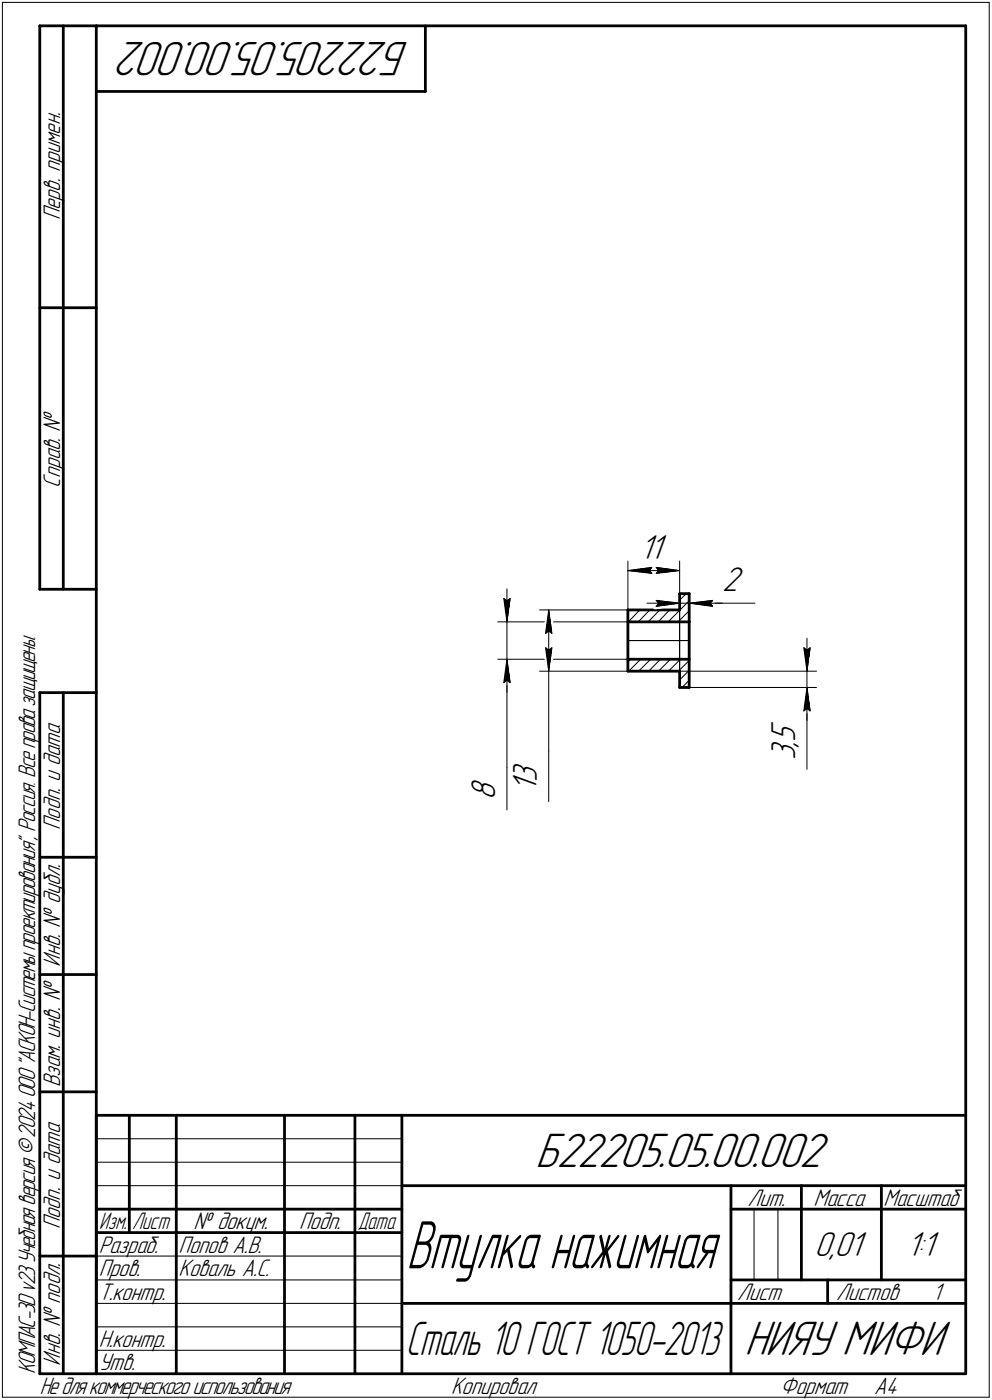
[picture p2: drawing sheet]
<svg xmlns="http://www.w3.org/2000/svg" width="211mm" height="298mm" viewBox="0 0 211 298" stroke-linecap="round" stroke-linejoin="round" font-family="sans-serif">
<g fill="none" stroke="#000" stroke-width=".21">
<path d="M.5 .5v297zM.5 .5h210zM210.5 .5v297zM133.6 119.5v23.4zM144.6 119.5v23.4zM105.9 132.4h27.7zM107.2 127.4l.7 .5zM107.2 127.4l.7 5zM107.9 127.9l.6-.5zM107.9 125.4v7zM107.9 132.4v8zM108.5 127.4l-.6 5z"/>
<path d="M114.8 129.9h18.8zM116.1 134.9l.7-.5zM116.1 137.9l.7 5zM116.1 137.9l.7 .5zM116.8 129.9l.6 5zM116.8 134.4l.6 .5zM116.8 129.9l-.7 5zM116.8 138.4l.6-.5zM116.8 129.9v13zM117.4 137.9l-.6 5zM133.6 136.4h13zM133.6 130.3l.4-.4z"/>
<path d="M133.6 121.5l5.1-.7zM133.6 121.5l5.1 .6zM133.6 121.5h11zM136.1 129.9l-2.4 2.5zM137.7 128.4h6.9zM138.2 121.5l.5 .6zM138.3 129.9l-2.5 2.5zM138.7 120.8l-.5 .7zM139.6 127.8l5 .6zM139.6 127.8l.5 .6zM139.6 129.1l5-.7zM139.6 122.1l5-.6z"/>
<path d="M139.6 120.8l.5 .7zM139.6 120.8l5 .7zM140.1 128.4l-.5 .7zM140.1 121.5l-.5 .6zM140.4 129.9l-2.5 2.5zM142.2 132.4l4.4-4.5zM142.5 129.9l-2.5 2.5zM144.3 132.4l2.3-2.4zM144.6 127.8l1.4-1.4zM144.6 126.5v19.9zM144.6 128.4h2zM146.4 132.4l.2-.2z"/>
<path d="M146.6 128.4h5zM146.6 126.5v19.9zM146.6 128.4l5 .7zM146.6 128.4l5-.6zM146.6 128.4h7.1zM151.1 128.4l.5 .7zM151.6 128.4h9zM151.6 127.8l-.5 .6zM171 137.9l.7 .5zM171 137.9l.7 5zM171.7 138.4l.7-.5zM171.7 135.9v7z"/>
<path d="M172.4 137.9l-.7 5zM105.9 140.4h27.7zM107.2 145.4l.7-.5zM107.9 140.4v23zM107.9 140.4l-.7 5zM107.9 144.9l.6 .5zM107.9 140.4l.6 5zM107.9 140.4v7zM114.8 142.9h18.8zM116.8 142.9v17zM116.8 159.9v10.8zM133.6 140.9l.6-.5z"/>
<path d="M133.8 142.9l2.5-2.5zM135.9 142.9l2.5-2.5zM138 142.9l2.5-2.5zM140.1 142.9l2.6-2.5zM142.2 142.9l2.6-2.5zM144.4 142.9l2.2-2.3zM144.6 144.8l2-2.1zM144.6 142.9h29.1zM144.6 146.4h29.1zM145.1 146.4l1.5-1.5zM171 151.4l.7-.5zM171.7 146.4v5z"/>
<path d="M171.7 151.4v12.4zM171.7 146.4l-.7 5zM171.7 150.9l.7 .5zM171.7 146.4l.7 5zM171.7 146.4v7zM171.7 142.9v3.5zM107.9 163.4v9.1zM20.5 247.5h65zM20.5 252.5h65zM20.5 242.5h65zM160.4 257.5v15zM165.5 257.5v15z"/>
<path d="M20.5 267.5h65zM20.5 272.5h65zM20.5 277.5h65zM.5 297.5h210zM20.5 282.5h65zM20.5 287.5h65z"/>
</g>
<g fill="none" stroke="#000" stroke-width=".59">
<path d="M8.5 5.5v120zM8.5 5.5h12zM13.5 5.5v120zM20.5 5.5v287zM20.5 5.5h185zM20.5 19.5h70zM90.5 5.5v14zM205.5 5.5v287zM8.5 65.5h12zM8.5 125.5h12zM133.6 129.9h11zM133.6 132.4h13z"/>
<path d="M133.6 129.9v2.5zM133.6 132.4v8zM144.6 126.4v3.5zM144.6 126.4h2zM146.6 126.4v6zM146.6 132.4v8zM8.5 147.5v145zM8.5 147.5h12zM13.5 147.5v145zM133.6 142.9h11zM133.6 140.4h13zM133.6 140.4v2.5z"/>
<path d="M144.6 142.9v3.5zM144.6 146.4h2zM146.6 140.4v6zM8.5 182.5h12zM8.5 207.5h12zM8.5 232.5h12zM20.5 237.5h185zM20.5 237.5v55zM27.5 237.5v25zM37.5 237.5v55zM60.5 237.5v55zM75.5 237.5v55z"/>
<path d="M85.5 237.5v55zM20.5 257.5h65zM85.5 252.5h120zM155.5 252.5v40zM155.5 257.5h15zM170.5 252.5v20zM170.5 257.5h35zM187.5 252.5v20zM8.5 267.5h12zM20.5 262.5h65zM85.5 277.5h70zM155.5 277.5h50z"/>
<path d="M155.5 272.5h50zM176.1 272.5v5zM8.5 292.5h12zM20.5 292.5h185z"/>
</g>
<g fill="#fff" stroke="#fff" stroke-width=".21">
<path d="M108.6 162h7.1zM108.6 162.1h7.1zM108.6 162.1h7.1zM108.6 162.2h7.1zM108.6 162.3h7.1zM108.6 162.4h7.1zM108.6 162.5h7.1zM108.6 162.6h7.1zM108.6 162.6h7.1zM108.6 162.7h7.1zM108.6 162.8h7.1zM108.6 162.9h7.1zM108.6 163h7.1zM108.6 163.1h7.1zM108.6 163.2h7.1zM108.6 163.2h7.1zM108.6 163.3h7.1zM108.6 163.4h7.1zM108.6 163.5h7.1zM108.6 163.6h7.1zM108.6 163.7h7.1zM108.6 163.7h7.1zM108.6 163.8h7.1zM108.6 163.9h7.1zM108.6 164h7.1zM108.6 164.1h7.1zM108.6 164.2h7.1zM108.6 164.3h7.1zM108.6 164.3h7.1zM108.6 164.4h7.1zM108.6 164.5h7.1zM108.6 164.6h7.1zM108.6 164.7h7.1zM108.6 164.8h7.1zM108.6 164.8h7.1zM108.6 164.9h7.1zM108.6 165h7.1zM108.6 165.1h7.1zM108.6 165.2h7.1zM108.6 165.3h7.1zM108.6 165.4h7.1zM108.6 165.4h7.1zM108.6 165.5h7.1zM108.6 165.6h7.1zM108.6 165.7h7.1zM108.6 165.8h7.1zM108.6 165.9h7.1zM108.6 165.9h7.1zM108.6 166h7.1zM108.6 166.1h7.1zM108.6 166.2h7.1zM108.6 166.3h7.1zM108.6 166.4h7.1zM108.6 166.5h7.1zM108.6 166.5h7.1zM108.6 166.6h7.1zM108.6 166.7h7.1zM108.6 166.8h7.1zM108.6 166.9h7.1zM108.6 167h7.1zM108.6 167h7.1zM108.6 167.1h7.1zM108.6 167.2h7.1zM108.6 167.3h7.1zM108.6 167.4h7.1zM108.6 167.5h7.1zM108.6 167.6h7.1zM108.6 167.6h7.1zM108.6 167.7h7.1zM108.6 167.8h7.1zM108.6 167.9h7.1zM108.6 168h7.1zM108.6 168.1h7.1zM108.6 168.1h7.1zM108.6 168.2h7.1zM108.6 168.3h7.1zM108.6 168.4h7.1zM108.6 168.5h7.1zM108.6 168.6h7.1z"/>
<path d="M116.7 130.1h.2zM116.7 130.2h.2zM116.6 130.3h.4zM116.6 130.4h.4zM116.5 130.5h.5zM116.5 130.6h.6zM116.5 130.6h.6zM116.4 130.7h.8zM116.4 130.8h.8zM116.3 130.9h1zM116.3 131h1zM116.2 131.1h1.1zM116.2 131.1h1.1zM116.2 131.2h1.1zM116.2 131.3h1.2zM116.2 131.4h1.2zM116.1 131.5h1.4zM116.1 131.6h1.4zM116 131.7h1.5zM116 131.7h1.6zM116 131.8h1.6zM116 131.9h1.6zM116 132h1.6zM116 132.1h1.6zM116 132.2h1.6zM116 132.2h1.6zM116 132.3h1.7zM115.9 132.4h1.8zM115.9 132.5h1.8zM115.9 132.6h1.8zM115.9 132.7h1.8zM115.9 132.8h1.8zM115.9 132.8h1.8zM115.9 132.9h1.9zM115.9 133h1.9zM115.9 133.1h1.9zM115.8 133.2h2zM115.8 133.3h2zM115.8 133.3h2zM115.8 133.4h2zM115.8 133.5h2zM115.8 133.6h2.1zM115.8 133.7h2.1zM115.8 133.8h2.1zM115.8 133.9h2.1zM115.7 133.9h2.2zM115.7 134h2.2zM115.7 134.1h2.2zM115.7 134.2h2.2zM115.7 134.3h2.2zM115.7 134.4h2.2zM115.7 134.5h2.2zM115.7 134.5h2.2zM115.7 134.6h2.2zM115.7 134.7h2.2zM115.7 134.8h2.3zM115.7 134.9h2.3zM115.7 135h2.3zM115.7 135h2.3zM115.7 135.1h2.3zM115.7 135.2h2.3zM115.7 135.3h2.3z"/>
<path d="M115.6 137.4h2.4zM115.7 137.5h2.3zM115.7 137.6h2.3zM115.7 137.7h2.3zM115.7 137.8h2.3zM115.7 137.8h2.3zM115.7 137.9h2.3zM115.7 138h2.3zM115.7 138.1h2.2zM115.7 138.2h2.2zM115.7 138.3h2.2zM115.7 138.3h2.2zM115.7 138.4h2.2zM115.7 138.5h2.2zM115.7 138.6h2.2zM115.7 138.7h2.2zM115.7 138.8h2.2zM115.7 138.9h2.2zM115.8 138.9h2.1zM115.8 139h2.1zM115.8 139.1h2.1zM115.8 139.2h2.1zM115.8 139.3h2zM115.8 139.4h2zM115.8 139.4h2zM115.8 139.5h2zM115.8 139.6h2zM115.9 139.7h1.9zM115.9 139.8h1.9zM115.9 139.9h1.9zM115.9 140h1.8zM115.9 140h1.8zM115.9 140.1h1.8zM115.9 140.2h1.8zM115.9 140.3h1.8zM115.9 140.4h1.8zM116 140.5h1.7zM116 140.5h1.6zM116 140.6h1.6zM116 140.7h1.6zM116 140.8h1.6zM116 140.9h1.6zM116 141h1.6zM116 141.1h1.6zM116 141.1h1.5zM116.1 141.2h1.4zM116.1 141.3h1.4zM116.2 141.4h1.2zM116.2 141.5h1.2zM116.2 141.6h1.1zM116.2 141.6h1.1zM116.2 141.7h1.1zM116.3 141.8h1zM116.3 141.9h1zM116.4 142h.8zM116.4 142.1h.8zM116.5 142.2h.6zM116.5 142.2h.6zM116.5 142.3h.5zM116.6 142.4h.4zM116.6 142.5h.4zM116.7 142.6h.2zM116.7 142.7h.2z"/>
<path d="M99.7 165.4h7.1zM99.7 165.5h7.1zM99.7 165.6h7.1zM99.7 165.7h7.1zM99.7 165.8h7.1zM99.7 165.9h7.1zM99.7 165.9h7.1zM99.7 166h7.1zM99.7 166.1h7.1zM99.7 166.2h7.1zM99.7 166.3h7.1zM99.7 166.4h7.1zM99.7 166.5h7.1zM99.7 166.5h7.1zM99.7 166.6h7.1zM99.7 166.7h7.1zM99.7 166.8h7.1zM99.7 166.9h7.1zM99.7 167h7.1zM99.7 167h7.1zM99.7 167.1h7.1zM99.7 167.2h7.1zM99.7 167.3h7.1zM99.7 167.4h7.1zM99.7 167.5h7.1zM99.7 167.6h7.1zM99.7 167.6h7.1zM99.7 167.7h7.1zM99.7 167.8h7.1zM99.7 167.9h7.1zM99.7 168h7.1zM99.7 168.1h7.1zM99.7 168.1h7.1zM99.7 168.2h7.1zM99.7 168.3h7.1zM99.7 168.4h7.1zM99.7 168.5h7.1zM99.7 168.6h7.1zM99.7 168.7h7.1zM99.7 168.7h7.1zM99.7 168.8h7.1zM99.7 168.9h7.1zM99.7 169h7.1zM99.7 169.1h7.1zM99.7 169.2h7.1zM99.7 169.2h7.1zM99.7 169.3h7.1zM99.7 169.4h7.1zM99.7 169.5h7.1zM99.7 169.6h7.1zM99.7 169.7h7.1zM99.7 169.8h7.1zM99.7 169.8h7.1zM99.7 169.9h7.1zM99.7 170h7.1zM99.7 170.1h7.1zM99.7 170.2h7.1zM99.7 170.3h7.1zM99.7 170.3h7.1z"/>
<path d="M106.7 126.9h2.4zM106.8 127h2.3zM106.8 127.1h2.3zM106.8 127.2h2.3zM106.8 127.3h2.3zM106.8 127.3h2.3zM106.8 127.4h2.3zM106.8 127.5h2.3zM106.8 127.6h2.3zM106.8 127.7h2.3zM106.8 127.8h2.3zM106.8 127.8h2.3zM106.8 127.9h2.3zM106.8 128h2.3zM106.8 128.1h2.3zM106.8 128.2h2.2zM106.8 128.3h2.2zM106.8 128.4h2.2zM106.9 128.4h2.1zM106.9 128.5h2.1zM106.9 128.6h2.1zM106.9 128.7h2.1zM106.9 128.8h2zM106.9 128.9h2zM106.9 128.9h2zM106.9 129h2zM106.9 129.1h2zM107 129.2h1.9zM107 129.3h1.9zM107 129.4h1.9zM107 129.5h1.8zM107 129.5h1.8zM107 129.6h1.8zM107 129.7h1.8zM107 129.8h1.8zM107 129.9h1.8zM107.1 130h1.7zM107.1 130h1.6zM107.1 130.1h1.6zM107.1 130.2h1.6zM107.1 130.3h1.6zM107.1 130.4h1.6zM107.1 130.5h1.6zM107.1 130.6h1.6zM107.1 130.6h1.5zM107.2 130.7h1.4zM107.2 130.8h1.4zM107.3 130.9h1.2zM107.3 131h1.2zM107.4 131.1h1.1zM107.4 131.1h1.1zM107.4 131.2h1zM107.4 131.3h1zM107.4 131.4h1zM107.5 131.5h.8zM107.5 131.6h.8zM107.6 131.7h.6zM107.6 131.7h.6zM107.6 131.8h.5zM107.7 131.9h.4zM107.7 132h.4zM107.8 132.1h.2zM107.8 132.2h.2z"/>
<path d="M107.8 140.6h.2zM107.8 140.7h.2zM107.7 140.8h.4zM107.7 140.9h.4zM107.6 141h.5zM107.6 141.1h.6zM107.6 141.1h.6zM107.5 141.2h.8zM107.5 141.3h.8zM107.4 141.4h1zM107.4 141.5h1zM107.4 141.6h1zM107.4 141.6h1.1zM107.4 141.7h1.1zM107.3 141.8h1.2zM107.3 141.9h1.2zM107.2 142h1.4zM107.2 142.1h1.4zM107.1 142.2h1.5zM107.1 142.2h1.6zM107.1 142.3h1.6zM107.1 142.4h1.6zM107.1 142.5h1.6zM107.1 142.6h1.6zM107.1 142.7h1.6zM107.1 142.7h1.6zM107.1 142.8h1.7zM107 142.9h1.8zM107 143h1.8zM107 143.1h1.8zM107 143.2h1.8zM107 143.3h1.8zM107 143.3h1.8zM107 143.4h1.9zM107 143.5h1.9zM107 143.6h1.9zM106.9 143.7h2zM106.9 143.8h2zM106.9 143.8h2zM106.9 143.9h2zM106.9 144h2zM106.9 144.1h2.1zM106.9 144.2h2.1zM106.9 144.3h2.1zM106.9 144.4h2.1zM106.8 144.4h2.2zM106.8 144.5h2.2zM106.8 144.6h2.2zM106.8 144.7h2.3zM106.8 144.8h2.3zM106.8 144.9h2.3zM106.8 144.9h2.3zM106.8 145h2.3zM106.8 145.1h2.3zM106.8 145.2h2.3zM106.8 145.3h2.3zM106.8 145.4h2.3zM106.8 145.5h2.3zM106.8 145.5h2.3zM106.8 145.6h2.3zM106.8 145.7h2.3zM106.8 145.8h2.3z"/>
<path d="M153.7 120.3h5zM153.7 120.4h5zM153.7 120.5h5zM153.7 120.6h5zM153.7 120.6h5zM153.7 120.7h5zM153.7 120.8h5zM153.7 120.9h5zM153.7 121h5zM153.7 121.1h5zM153.7 121.2h5zM153.7 121.2h5zM153.7 121.3h5zM153.7 121.4h5zM153.7 121.5h5zM153.7 121.6h5zM153.7 121.7h5zM153.7 121.8h5zM153.7 121.8h5zM153.7 121.9h5zM153.7 122h5zM153.7 122.1h5zM153.7 122.2h5zM153.7 122.3h5zM153.7 122.3h5zM153.7 122.4h5zM153.7 122.5h5zM153.7 122.6h5zM153.7 122.7h5zM153.7 122.8h5zM153.7 122.9h5zM153.7 122.9h5zM153.7 123h5zM153.7 123.1h5zM153.7 123.2h5zM153.7 123.3h5zM153.7 123.4h5zM153.7 123.4h5zM153.7 123.5h5zM153.7 123.6h5zM153.7 123.7h5zM153.7 123.8h5zM153.7 123.9h5zM153.7 124h5zM153.7 124h5zM153.7 124.1h5zM153.7 124.2h5zM153.7 124.3h5zM153.7 124.4h5zM153.7 124.5h5zM153.7 124.5h5zM153.7 124.6h5zM153.7 124.7h5zM153.7 124.8h5zM153.7 124.9h5zM153.7 125h5zM153.7 125.1h5zM153.7 125.1h5zM153.7 125.2h5zM153.7 125.3h5zM153.7 125.4h5zM153.7 125.5h5zM153.7 125.6h5zM153.7 125.6h5zM153.7 125.7h5zM153.7 125.8h5zM153.7 125.9h5zM153.7 126h5zM153.7 126.1h5zM153.7 126.2h5zM153.7 126.2h5zM153.7 126.3h5zM153.7 126.4h5zM153.7 126.5h5zM153.7 126.6h5zM153.7 126.7h5zM153.7 126.7h5zM153.7 126.8h5zM153.7 126.9h5zM153.7 127h5zM153.7 127.1h5zM153.7 127.2h5zM153.7 127.3h5zM153.7 127.3h5zM153.7 127.4h5z"/>
<path d="M139.1 127.3h.7zM139.1 127.4h1.3zM139.1 127.5h1.9zM139.1 127.6h2.5zM139.1 127.7h3.1zM139.1 127.8h3.7zM139.1 127.8h4zM139.1 127.9h4.2zM139.1 128h4.4zM139.1 128.1h4.7zM139.1 128.2h4.9zM139.1 128.3h5.1zM139.1 128.4h5.3zM139.1 128.4h5.5zM139.1 128.5h5.3zM139.1 128.6h5.2zM139.1 128.7h4.9zM139.1 128.8h4.7zM139.1 128.9h4.6zM139.1 128.9h4.3zM139.1 129h4.2zM139.1 129.1h4zM139.1 129.2h3.7zM139.1 129.3h3.1zM139.1 129.4h2.5zM139.1 129.5h1.9zM139.1 129.5h1.3zM139.1 129.6h.7z"/>
<path d="M151.6 127.3h.5zM151 127.4h1.1zM150.3 127.5h1.8zM149.7 127.6h2.4zM149.1 127.7h3zM148.4 127.8h3.7zM148.3 127.8h3.8zM148 127.9h4.1zM147.8 128h4.3zM147.6 128.1h4.5zM147.3 128.2h4.8zM147.2 128.3h4.9zM146.9 128.4h5.2zM146.6 128.4h5.5zM146.9 128.5h5.2zM147.1 128.6h5zM147.2 128.7h4.9zM147.5 128.8h4.6zM147.7 128.9h4.4zM147.8 128.9h4.3zM148.1 129h4zM148.3 129.1h3.8zM148.4 129.2h3.7zM149.1 129.3h3zM149.7 129.4h2.4zM150.3 129.5h1.8zM151 129.5h1.1zM151.6 129.6h.5z"/>
<path d="M136.1 113.4h6.1zM136.1 113.5h6.1zM136.1 113.5h6.1zM136.1 113.6h6.1zM136.1 113.7h6.1zM136.1 113.8h6.1zM136.1 113.9h6.1zM136.1 114h6.1zM136.1 114h6.1zM136.1 114.1h6.1zM136.1 114.2h6.1zM136.1 114.3h6.1zM136.1 114.4h6.1zM136.1 114.5h6.1zM136.1 114.6h6.1zM136.1 114.6h6.1zM136.1 114.7h6.1zM136.1 114.8h6.1zM136.1 114.9h6.1zM136.1 115h6.1zM136.1 115.1h6.1zM136.1 115.1h6.1zM136.1 115.2h6.1zM136.1 115.3h6.1zM136.1 115.4h6.1zM136.1 115.5h6.1zM136.1 115.6h6.1zM136.1 115.7h6.1zM136.1 115.7h6.1zM136.1 115.8h6.1zM136.1 115.9h6.1zM136.1 116h6.1zM136.1 116.1h6.1zM136.1 116.2h6.1zM136.1 116.2h6.1zM136.1 116.3h6.1zM136.1 116.4h6.1zM136.1 116.5h6.1zM136.1 116.6h6.1zM136.1 116.7h6.1zM136.1 116.8h6.1zM136.1 116.8h6.1zM136.1 116.9h6.1zM136.1 117h6.1zM136.1 117.1h6.1zM136.1 117.2h6.1zM136.1 117.3h6.1zM136.1 117.3h6.1zM136.1 117.4h6.1zM136.1 117.5h6.1zM136.1 117.6h6.1zM136.1 117.7h6.1zM136.1 117.8h6.1zM136.1 117.9h6.1zM136.1 117.9h6.1zM136.1 118h6.1zM136.1 118.1h6.1zM136.1 118.2h6.1zM136.1 118.3h6.1zM136.1 118.4h6.1zM136.1 118.4h6.1zM136.1 118.5h6.1zM136.1 118.6h6.1zM136.1 118.7h6.1zM136.1 118.8h6.1zM136.1 118.9h6.1zM136.1 119h6.1zM136.1 119h6.1zM136.1 119.1h6.1zM136.1 119.2h6.1zM136.1 119.3h6.1zM136.1 119.4h6.1zM136.1 119.5h6.1zM136.1 119.5h6.1zM136.1 119.6h6.1zM136.1 119.7h6.1zM136.1 119.8h6.1zM136.1 119.9h6.1zM136.1 120h6.1zM136.1 120.1h6.1zM136.1 120.1h6.1zM136.1 120.2h6.1zM136.1 120.3h6.1zM136.1 120.4h6.1z"/>
<path d="M138.5 120.3h.6zM137.9 120.4h1.2zM137.3 120.5h1.8zM136.7 120.6h2.4zM136.1 120.6h3zM135.5 120.7h3.6zM135.3 120.8h3.8zM135.1 120.9h4zM134.9 121h4.2zM134.7 121.1h4.4zM134.5 121.2h4.6zM134.3 121.2h4.8zM134 121.3h5.1zM133.9 121.4h5.2zM133.6 121.5h5.5zM133.9 121.6h5.2zM134.1 121.7h5zM134.4 121.8h4.7zM134.5 121.8h4.6zM134.8 121.9h4.3zM135 122h4.1zM135.3 122.1h3.8zM135.5 122.2h3.6zM136.1 122.3h3zM136.7 122.3h2.4zM137.3 122.4h1.8zM137.9 122.5h1.2zM138.5 122.6h.6z"/>
<path d="M139.1 120.3h.7zM139.1 120.4h1.3zM139.1 120.5h1.9zM139.1 120.6h2.5zM139.1 120.6h3.1zM139.1 120.7h3.7zM139.1 120.8h4zM139.1 120.9h4.2zM139.1 121h4.3zM139.1 121.1h4.6zM139.1 121.2h4.7zM139.1 121.2h4.9zM139.1 121.3h5.2zM139.1 121.4h5.3zM139.1 121.5h5.5zM139.1 121.6h5.3zM139.1 121.7h5.1zM139.1 121.8h4.9zM139.1 121.8h4.7zM139.1 121.9h4.4zM139.1 122h4.2zM139.1 122.1h4zM139.1 122.2h3.7zM139.1 122.3h3.1zM139.1 122.3h2.5zM139.1 122.4h1.9zM139.1 122.5h1.3zM139.1 122.6h.7z"/>
<path d="M163.6 153.4h7.1zM163.6 153.5h7.1zM163.6 153.6h7.1zM163.6 153.7h7.1zM163.6 153.8h7.1zM163.6 153.8h7.1zM163.6 153.9h7.1zM163.6 154h7.1zM163.6 154.1h7.1zM163.6 154.2h7.1zM163.6 154.3h7.1zM163.6 154.3h7.1zM163.6 154.4h7.1zM163.6 154.5h7.1zM163.6 154.6h7.1zM163.6 154.7h7.1zM163.6 154.8h7.1zM163.6 154.9h7.1zM163.6 154.9h7.1zM163.6 155h7.1zM163.6 155.1h7.1zM163.6 155.2h7.1zM163.6 155.3h7.1zM163.6 155.4h7.1zM163.6 155.4h7.1zM163.6 155.5h7.1zM163.6 155.6h7.1zM163.6 155.7h7.1zM163.6 155.8h7.1zM163.6 155.9h7.1zM163.6 156h7.1zM163.6 156h7.1zM163.6 156.1h7.1zM163.6 156.2h7.1zM163.6 156.3h7.1zM163.6 156.4h7.1zM163.6 156.5h7.1zM163.6 156.5h7.1zM163.6 156.6h7.1zM163.6 156.7h7.1zM163.6 156.8h7.1zM163.6 156.9h7.1zM163.6 157h7.1zM163.6 157.1h7.1zM163.6 157.1h7.1zM163.6 157.2h7.1zM163.6 157.3h7.1zM163.6 157.4h7.1zM163.6 157.5h7.1zM163.6 157.6h7.1zM163.6 157.6h7.1zM163.6 157.7h7.1zM163.6 157.8h7.1zM163.6 157.9h7.1zM163.6 158h7.1zM163.6 158.1h7.1zM163.6 158.2h7.1zM163.6 158.2h7.1zM163.6 158.3h7.1zM163.6 158.4h7.1zM163.6 158.5h7.1zM163.6 158.6h7.1zM163.6 158.7h7.1zM163.6 158.7h7.1zM163.6 158.8h7.1zM163.6 158.9h7.1zM163.6 159h7.1zM163.6 159.1h7.1zM163.6 159.2h7.1zM163.6 159.3h7.1zM163.6 159.3h7.1zM163.6 159.4h7.1zM163.6 159.5h7.1zM163.6 159.6h7.1zM163.6 159.7h7.1zM163.6 159.8h7.1zM163.6 159.9h7.1zM163.6 159.9h7.1zM163.6 160h7.1zM163.6 160.1h7.1zM163.6 160.2h7.1zM163.6 160.3h7.1zM163.6 160.4h7.1zM163.6 160.4h7.1zM163.6 160.5h7.1zM163.6 160.6h7.1zM163.6 160.7h7.1zM163.6 160.8h7.1zM163.6 160.9h7.1zM163.6 161h7.1zM163.6 161h7.1zM163.6 161.1h7.1zM163.6 161.2h7.1zM163.6 161.3h7.1zM163.6 161.4h7.1zM163.6 161.5h7.1zM163.6 161.5h7.1zM163.6 161.6h7.1zM163.6 161.7h7.1zM163.6 161.8h7.1z"/>
<path d="M170.4 137.4h2.5zM170.5 137.5h2.4zM170.5 137.6h2.4zM170.5 137.7h2.4zM170.5 137.8h2.4zM170.5 137.8h2.4zM170.5 137.9h2.4zM170.5 138h2.4zM170.6 138.1h2.3zM170.6 138.2h2.2zM170.6 138.3h2.2zM170.6 138.3h2.2zM170.6 138.4h2.2zM170.6 138.5h2.2zM170.6 138.6h2.2zM170.7 138.7h2.1zM170.7 138.8h2.1zM170.7 138.9h2.1zM170.7 138.9h2zM170.7 139h2zM170.7 139.1h2zM170.7 139.2h2zM170.7 139.3h2zM170.8 139.4h1.9zM170.8 139.4h1.9zM170.8 139.5h1.9zM170.8 139.6h1.9zM170.8 139.7h1.8zM170.8 139.8h1.8zM170.8 139.9h1.8zM170.9 140h1.7zM170.9 140h1.7zM170.9 140.1h1.7zM170.9 140.2h1.7zM170.9 140.3h1.7zM170.9 140.4h1.7zM170.9 140.5h1.7zM170.9 140.5h1.7zM170.9 140.6h1.7zM170.9 140.7h1.7zM170.9 140.8h1.7zM170.9 140.9h1.7zM170.9 141h1.7zM170.9 141.1h1.7zM170.9 141.1h1.6zM171 141.2h1.5zM171 141.3h1.5zM171.1 141.4h1.3zM171.1 141.5h1.3zM171.2 141.6h1.1zM171.2 141.6h1.1zM171.2 141.7h1zM171.3 141.8h.9zM171.3 141.9h.9zM171.4 142h.7zM171.4 142.1h.7zM171.4 142.2h.6zM171.4 142.2h.6zM171.4 142.3h.6zM171.5 142.4h.5zM171.5 142.5h.5zM171.6 142.6h.3zM171.6 142.7h.3z"/>
<path d="M171.6 146.6h.3zM171.6 146.7h.3zM171.5 146.8h.5zM171.5 146.9h.5zM171.4 147h.6zM171.4 147.1h.6zM171.4 147.2h.6zM171.4 147.2h.7zM171.4 147.3h.7zM171.3 147.4h.9zM171.3 147.5h.9zM171.2 147.6h1zM171.2 147.7h1.1zM171.2 147.7h1.1zM171.1 147.8h1.3zM171.1 147.9h1.3zM171 148h1.5zM171 148.1h1.5zM170.9 148.2h1.6zM170.9 148.3h1.7zM170.9 148.3h1.7zM170.9 148.4h1.7zM170.9 148.5h1.7zM170.9 148.6h1.7zM170.9 148.7h1.7zM170.9 148.8h1.7zM170.9 148.8h1.7zM170.9 148.9h1.7zM170.9 149h1.7zM170.9 149.1h1.7zM170.9 149.2h1.7zM170.9 149.3h1.7zM170.9 149.4h1.7zM170.8 149.4h1.8zM170.8 149.5h1.8zM170.8 149.6h1.8zM170.8 149.7h1.9zM170.8 149.8h1.9zM170.8 149.9h1.9zM170.8 149.9h1.9zM170.7 150h2zM170.7 150.1h2zM170.7 150.2h2zM170.7 150.3h2zM170.7 150.4h2zM170.7 150.5h2.1zM170.7 150.5h2.1zM170.7 150.6h2.1zM170.6 150.7h2.2zM170.6 150.8h2.2zM170.6 150.9h2.2zM170.6 151h2.2zM170.6 151h2.2zM170.6 151.1h2.2zM170.6 151.2h2.3zM170.5 151.3h2.4zM170.5 151.4h2.4zM170.5 151.5h2.4zM170.5 151.6h2.4zM170.5 151.6h2.4zM170.5 151.7h2.4zM170.5 151.8h2.4z"/>
</g>
<g fill="#000" stroke="#000" stroke-width=".21">
<path d="M107.3 127.6h.1zM107.3 127.7h.2zM107.3 127.8h.4zM107.3 127.8h.5zM107.3 127.9h.6zM107.3 128h.6zM107.4 128.1h.5zM107.4 128.2h.5zM107.4 128.3h.5zM107.4 128.4h.5zM107.4 128.4h.5zM107.4 128.5h.5zM107.4 128.6h.5zM107.4 128.7h.5zM107.4 128.8h.5zM107.4 128.9h.5zM107.4 128.9h.5zM107.4 129h.5zM107.4 129.1h.5zM107.4 129.2h.5zM107.4 129.3h.5zM107.5 129.4h.4zM107.5 129.5h.4zM107.5 129.5h.4zM107.5 129.6h.4zM107.5 129.7h.4zM107.5 129.8h.4zM107.5 129.9h.4zM107.6 130h.3zM107.6 130h.3zM107.6 130.1h.3zM107.6 130.2h.3zM107.6 130.3h.3zM107.6 130.4h.3zM107.6 130.5h.3zM107.7 130.6h.2zM107.7 130.6h.2zM107.7 130.7h.2zM107.7 130.8h.2zM107.7 130.9h.2zM107.7 131h.2zM107.7 131.1h.2zM107.7 131.1h.2z"/>
<path d="M108.4 127.6h.1zM108.2 127.7h.3zM108.1 127.8h.4zM108 127.8h.5zM107.9 127.9h.6zM107.9 128h.6zM107.9 128.1h.6zM107.9 128.2h.6zM107.9 128.3h.6zM107.9 128.4h.6zM107.9 128.4h.6zM107.9 128.5h.6zM107.9 128.6h.6zM107.9 128.7h.5zM107.9 128.8h.5zM107.9 128.9h.5zM107.9 128.9h.5zM107.9 129h.5zM107.9 129.1h.5zM107.9 129.2h.5zM107.9 129.3h.5zM107.9 129.4h.4zM107.9 129.5h.4zM107.9 129.5h.4zM107.9 129.6h.4zM107.9 129.7h.4zM107.9 129.8h.4zM107.9 129.9h.4zM107.9 130h.3zM107.9 130h.3zM107.9 130.1h.3zM107.9 130.2h.3zM107.9 130.3h.3zM107.9 130.4h.3zM107.9 130.5h.3zM107.9 130.6h.2zM107.9 130.6h.2zM107.9 130.7h.2zM107.9 130.8h.2zM107.9 130.9h.2zM107.9 131h.2zM107.9 131.1h.2zM107.9 131.1h.2zM107.9 131.2h.1zM107.9 131.3h.1zM107.9 131.4h.1zM107.9 131.5h.1zM107.9 131.6h.1zM107.9 131.7h.1zM107.9 131.7h.1z"/>
<path d="M116.2 138.1h.1zM116.2 138.2h.2zM116.2 138.3h.4zM116.2 138.3h.5zM116.2 138.4h.6zM116.2 138.5h.6zM116.2 138.6h.6zM116.2 138.7h.6zM116.2 138.8h.6zM116.2 138.9h.6zM116.2 138.9h.6zM116.2 139h.6zM116.2 139.1h.6zM116.3 139.2h.5zM116.3 139.3h.5zM116.3 139.4h.5zM116.3 139.4h.5zM116.3 139.5h.5zM116.3 139.6h.5zM116.3 139.7h.5zM116.3 139.8h.5zM116.4 139.9h.4zM116.4 140h.4zM116.4 140h.4zM116.4 140.1h.4zM116.4 140.2h.4zM116.4 140.3h.4zM116.4 140.4h.4zM116.5 140.5h.3zM116.5 140.5h.3zM116.5 140.6h.3zM116.5 140.7h.3zM116.5 140.8h.3zM116.5 140.9h.3zM116.5 141h.3zM116.6 141.1h.2zM116.6 141.1h.2zM116.6 141.2h.2zM116.6 141.3h.2zM116.6 141.4h.2zM116.6 141.5h.2zM116.6 141.6h.2zM116.6 141.6h.2z"/>
<path d="M116.6 131.1h.2zM116.6 131.2h.2zM116.6 131.3h.2zM116.6 131.4h.2zM116.6 131.5h.2zM116.6 131.6h.2zM116.6 131.7h.2zM116.6 131.7h.2zM116.5 131.8h.3zM116.5 131.9h.3zM116.5 132h.3zM116.5 132.1h.3zM116.5 132.2h.3zM116.5 132.2h.3zM116.5 132.3h.3zM116.4 132.4h.4zM116.4 132.5h.4zM116.4 132.6h.4zM116.4 132.7h.4zM116.4 132.8h.4zM116.4 132.8h.4zM116.4 132.9h.4zM116.3 133h.5zM116.3 133.1h.5zM116.3 133.2h.5zM116.3 133.3h.5zM116.3 133.3h.5zM116.3 133.4h.5zM116.3 133.5h.5zM116.3 133.6h.5zM116.2 133.7h.6zM116.2 133.8h.6zM116.2 133.9h.6zM116.2 133.9h.6zM116.2 134h.6zM116.2 134.1h.6zM116.2 134.2h.6zM116.2 134.3h.6zM116.2 134.4h.6zM116.2 134.5h.5zM116.2 134.5h.4zM116.2 134.6h.2zM116.2 134.7h.1z"/>
<path d="M116.8 130.6h.1zM116.8 130.6h.1zM116.8 130.7h.1zM116.8 130.8h.1zM116.8 130.9h.1zM116.8 131h.1zM116.8 131.1h.1zM116.8 131.1h.2zM116.8 131.2h.2zM116.8 131.3h.2zM116.8 131.4h.2zM116.8 131.5h.2zM116.8 131.6h.2zM116.8 131.7h.2zM116.8 131.7h.2zM116.8 131.8h.3zM116.8 131.9h.3zM116.8 132h.3zM116.8 132.1h.3zM116.8 132.2h.3zM116.8 132.2h.3zM116.8 132.3h.3zM116.8 132.4h.4zM116.8 132.5h.4zM116.8 132.6h.4zM116.8 132.7h.4zM116.8 132.8h.4zM116.8 132.8h.4zM116.8 132.9h.4zM116.8 133h.5zM116.8 133.1h.5zM116.8 133.2h.5zM116.8 133.3h.5zM116.8 133.3h.5zM116.8 133.4h.5zM116.8 133.5h.5zM116.8 133.6h.5zM116.8 133.7h.5zM116.8 133.8h.5zM116.8 133.9h.5zM116.8 133.9h.5zM116.8 134h.5zM116.8 134.1h.5zM116.8 134.2h.5zM116.8 134.3h.6zM116.8 134.4h.6zM116.9 134.5h.5zM117 134.5h.4zM117.1 134.6h.3zM117.3 134.7h.1z"/>
<path d="M117.3 138.1h.1zM117.1 138.2h.3zM117 138.3h.4zM116.9 138.3h.5zM116.8 138.4h.6zM116.8 138.5h.6zM116.8 138.6h.5zM116.8 138.7h.5zM116.8 138.8h.5zM116.8 138.9h.5zM116.8 138.9h.5zM116.8 139h.5zM116.8 139.1h.5zM116.8 139.2h.5zM116.8 139.3h.5zM116.8 139.4h.5zM116.8 139.4h.5zM116.8 139.5h.5zM116.8 139.6h.5zM116.8 139.7h.5zM116.8 139.8h.5zM116.8 139.9h.4zM116.8 140h.4zM116.8 140h.4zM116.8 140.1h.4zM116.8 140.2h.4zM116.8 140.3h.4zM116.8 140.4h.4zM116.8 140.5h.3zM116.8 140.5h.3zM116.8 140.6h.3zM116.8 140.7h.3zM116.8 140.8h.3zM116.8 140.9h.3zM116.8 141h.3zM116.8 141.1h.2zM116.8 141.1h.2zM116.8 141.2h.2zM116.8 141.3h.2zM116.8 141.4h.2zM116.8 141.5h.2zM116.8 141.6h.2zM116.8 141.6h.2zM116.8 141.7h.1zM116.8 141.8h.1zM116.8 141.9h.1zM116.8 142h.1zM116.8 142.1h.1zM116.8 142.2h.1zM116.8 142.2h.1z"/>
<path d="M133.6 121.5h4.6zM134.4 121.6h3.9zM135.1 121.7h3.2zM135.8 121.8h2.6zM136.6 121.8h1.9zM137.2 121.9h1.4zM138 122h.7z"/>
<path d="M138.1 120.9h.6zM137.4 121h1.2zM136.8 121.1h1.7zM136.1 121.2h2.3zM135.6 121.2h2.8zM134.9 121.3h3.4zM134.3 121.4h4z"/>
<path d="M139.7 127.9h.7zM139.8 128h1.3zM139.9 128.1h1.9zM140 128.2h2.5zM140 128.3h3.3zM140.1 128.4h3.8z"/>
<path d="M139.7 120.9h.6zM139.8 121h1.1zM139.9 121.1h1.7zM139.9 121.2h2.3zM140 121.2h2.7zM140 121.3h3.4zM140.1 121.4h3.9z"/>
<path d="M140.1 128.4h4.5zM140.1 128.5h3.9zM140 128.6h3.4zM140 128.7h2.7zM139.9 128.8h2.3zM139.9 128.9h1.7zM139.8 128.9h1.1zM139.7 129h.6z"/>
<path d="M140.1 121.5h4.5zM140.1 121.6h3.8zM140 121.7h3.3zM140 121.8h2.5zM139.9 121.8h1.9zM139.8 121.9h1.3zM139.7 122h.7z"/>
<path d="M146.6 128.4h4.5zM147.3 128.5h3.9zM147.9 128.6h3.4zM148.6 128.7h2.8zM149.2 128.8h2.2zM149.8 128.9h1.7zM150.5 128.9h1.1zM151 129h.6z"/>
<path d="M151 127.9h.6zM150.3 128h1.3zM149.5 128.1h2zM148.8 128.2h2.6zM148.1 128.3h3.2zM147.4 128.4h3.8z"/>
<path d="M171.1 138.1h.2zM171.1 138.2h.3zM171.1 138.3h.4zM171.1 138.3h.5zM171.1 138.4h.6zM171.1 138.5h.6zM171.2 138.6h.5zM171.2 138.7h.5zM171.2 138.8h.5zM171.2 138.9h.5zM171.2 138.9h.5zM171.2 139h.5zM171.2 139.1h.5zM171.3 139.2h.4zM171.3 139.3h.4zM171.3 139.4h.4zM171.3 139.4h.4zM171.3 139.5h.4zM171.3 139.6h.4zM171.3 139.7h.4zM171.3 139.8h.4zM171.4 139.9h.3zM171.4 140h.3zM171.4 140h.3zM171.4 140.1h.3zM171.4 140.2h.3zM171.4 140.3h.3zM171.4 140.4h.3zM171.4 140.5h.3zM171.4 140.5h.3zM171.4 140.6h.3zM171.4 140.7h.3zM171.4 140.8h.3zM171.4 140.9h.3zM171.4 141h.3zM171.5 141.1h.2zM171.5 141.1h.2zM171.5 141.2h.2zM171.5 141.3h.2zM171.5 141.4h.2zM171.5 141.5h.2zM171.5 141.6h.2zM171.5 141.6h.2z"/>
<path d="M172.2 138.1h.2zM172 138.2h.4zM172 138.3h.4zM171.9 138.3h.5zM171.7 138.4h.7zM171.7 138.5h.7zM171.7 138.6h.6zM171.7 138.7h.6zM171.7 138.8h.6zM171.7 138.9h.6zM171.7 138.9h.6zM171.7 139h.6zM171.7 139.1h.6zM171.7 139.2h.5zM171.7 139.3h.5zM171.7 139.4h.5zM171.7 139.4h.5zM171.7 139.5h.5zM171.7 139.6h.5zM171.7 139.7h.5zM171.7 139.8h.5zM171.7 139.9h.4zM171.7 140h.4zM171.7 140h.4zM171.7 140.1h.4zM171.7 140.2h.4zM171.7 140.3h.4zM171.7 140.4h.4zM171.7 140.5h.3zM171.7 140.5h.3zM171.7 140.6h.3zM171.7 140.7h.3zM171.7 140.8h.3zM171.7 140.9h.3zM171.7 141h.3zM171.7 141.1h.3zM171.7 141.1h.3zM171.7 141.2h.3zM171.7 141.3h.3zM171.7 141.4h.3zM171.7 141.5h.3zM171.7 141.6h.3zM171.7 141.6h.3zM171.7 141.7h.2zM171.7 141.8h.2zM171.7 141.9h.2zM171.7 142h.2zM171.7 142.1h.2zM171.7 142.2h.2zM171.7 142.2h.2z"/>
<path d="M107.7 141.6h.2zM107.7 141.7h.2zM107.7 141.8h.2zM107.7 141.9h.2zM107.7 142h.2zM107.7 142.1h.2zM107.7 142.2h.2zM107.7 142.2h.2zM107.6 142.3h.3zM107.6 142.4h.3zM107.6 142.5h.3zM107.6 142.6h.3zM107.6 142.7h.3zM107.6 142.7h.3zM107.6 142.8h.3zM107.5 142.9h.4zM107.5 143h.4zM107.5 143.1h.4zM107.5 143.2h.4zM107.5 143.3h.4zM107.5 143.3h.4zM107.5 143.4h.4zM107.4 143.5h.5zM107.4 143.6h.5zM107.4 143.7h.5zM107.4 143.8h.5zM107.4 143.8h.5zM107.4 143.9h.5zM107.4 144h.5zM107.4 144.1h.5zM107.4 144.2h.5zM107.4 144.3h.5zM107.4 144.4h.5zM107.4 144.4h.5zM107.4 144.5h.5zM107.4 144.6h.5zM107.4 144.7h.5zM107.3 144.8h.6zM107.3 144.9h.6zM107.3 144.9h.5zM107.3 145h.4zM107.3 145.1h.2zM107.3 145.2h.1z"/>
<path d="M107.9 141.1h.1zM107.9 141.1h.1zM107.9 141.2h.1zM107.9 141.3h.1zM107.9 141.4h.1zM107.9 141.5h.1zM107.9 141.6h.1zM107.9 141.6h.2zM107.9 141.7h.2zM107.9 141.8h.2zM107.9 141.9h.2zM107.9 142h.2zM107.9 142.1h.2zM107.9 142.2h.2zM107.9 142.2h.2zM107.9 142.3h.3zM107.9 142.4h.3zM107.9 142.5h.3zM107.9 142.6h.3zM107.9 142.7h.3zM107.9 142.7h.3zM107.9 142.8h.3zM107.9 142.9h.4zM107.9 143h.4zM107.9 143.1h.4zM107.9 143.2h.4zM107.9 143.3h.4zM107.9 143.3h.4zM107.9 143.4h.4zM107.9 143.5h.5zM107.9 143.6h.5zM107.9 143.7h.5zM107.9 143.8h.5zM107.9 143.8h.5zM107.9 143.9h.5zM107.9 144h.5zM107.9 144.1h.5zM107.9 144.2h.6zM107.9 144.3h.6zM107.9 144.4h.6zM107.9 144.4h.6zM107.9 144.5h.6zM107.9 144.6h.6zM107.9 144.7h.6zM107.9 144.8h.6zM107.9 144.9h.6zM108 144.9h.5zM108.1 145h.4zM108.2 145.1h.3zM108.4 145.2h.1z"/>
<path d="M171.5 147.7h.2zM171.5 147.7h.2zM171.5 147.8h.2zM171.5 147.9h.2zM171.5 148h.2zM171.5 148.1h.2zM171.5 148.2h.2zM171.5 148.3h.2zM171.4 148.3h.3zM171.4 148.4h.3zM171.4 148.5h.3zM171.4 148.6h.3zM171.4 148.7h.3zM171.4 148.8h.3zM171.4 148.8h.3zM171.4 148.9h.3zM171.4 149h.3zM171.4 149.1h.3zM171.4 149.2h.3zM171.4 149.3h.3zM171.4 149.4h.3zM171.4 149.4h.3zM171.3 149.5h.4zM171.3 149.6h.4zM171.3 149.7h.4zM171.3 149.8h.4zM171.3 149.9h.4zM171.3 149.9h.4zM171.3 150h.4zM171.3 150.1h.4zM171.2 150.2h.5zM171.2 150.3h.5zM171.2 150.4h.5zM171.2 150.5h.5zM171.2 150.5h.5zM171.2 150.6h.5zM171.2 150.7h.5zM171.1 150.8h.6zM171.1 150.9h.6zM171.1 151h.5zM171.1 151h.4zM171.1 151.1h.3zM171.1 151.2h.2z"/>
<path d="M171.7 147.1h.2zM171.7 147.2h.2zM171.7 147.2h.2zM171.7 147.3h.2zM171.7 147.4h.2zM171.7 147.5h.2zM171.7 147.6h.2zM171.7 147.7h.3zM171.7 147.7h.3zM171.7 147.8h.3zM171.7 147.9h.3zM171.7 148h.3zM171.7 148.1h.3zM171.7 148.2h.3zM171.7 148.3h.3zM171.7 148.3h.3zM171.7 148.4h.3zM171.7 148.5h.3zM171.7 148.6h.3zM171.7 148.7h.3zM171.7 148.8h.3zM171.7 148.8h.3zM171.7 148.9h.4zM171.7 149h.4zM171.7 149.1h.4zM171.7 149.2h.4zM171.7 149.3h.4zM171.7 149.4h.4zM171.7 149.4h.4zM171.7 149.5h.5zM171.7 149.6h.5zM171.7 149.7h.5zM171.7 149.8h.5zM171.7 149.9h.5zM171.7 149.9h.5zM171.7 150h.5zM171.7 150.1h.5zM171.7 150.2h.6zM171.7 150.3h.6zM171.7 150.4h.6zM171.7 150.5h.6zM171.7 150.5h.6zM171.7 150.6h.6zM171.7 150.7h.6zM171.7 150.8h.7zM171.7 150.9h.7zM171.9 151h.5zM172 151h.4zM172 151.1h.4zM172.2 151.2h.2z"/>
</g>
<text font-size="15.2" x="86.5" y="270.1">Втулка нажимная</text>
<g font-size="10.9">
<text x="87.1" y="9" transform="rotate(-180 87.1 9)">Б22205.05.00.002</text>
<text x="113.9" y="248.5">Б22205.05.00.002</text>
<text x="158.4" y="288.5">НИЯУ МИФИ</text>
</g>
<text font-size="10.7" x="86.3" y="288.5">Сталь 10 ГОСТ 1050-2013</text>
<g font-size="7.8">
<text x="136.1" y="118.9">11</text>
<text x="153.6" y="125.9">2</text>
<text x="169.2" y="161.8" transform="rotate(-90 169.2 161.8)">3</text>
<text x="169.2" y="159.1" transform="rotate(-90 169.2 159.1)">,</text>
<text x="169.2" y="158" transform="rotate(-90 169.2 158)">5</text>
<text x="114.2" y="166.5" transform="rotate(-90 114.2 166.5)">3</text>
<text x="105.3" y="170.4" transform="rotate(-90 105.3 170.4)">8</text>
<text x="114.2" y="168.6" transform="rotate(-90 114.2 168.6)">1</text>
<text x="173.3" y="267.5">0,01</text>
<text x="192.9" y="267.5">1:1</text>
</g>
<g font-size="5.4">
<text x="12.8" y="46.9" transform="rotate(-90 12.8 46.9)">Перв. примен.</text>
<text x="12.8" y="103.8" transform="rotate(-90 12.8 103.8)">Справ. №</text>
<text x="12.8" y="176.7" transform="rotate(-90 12.8 176.7)">Подп. и дата</text>
<text x="12.8" y="205.8" transform="rotate(-90 12.8 205.8)">Инв. № дубл.</text>
<text x="12.8" y="231.6" transform="rotate(-90 12.8 231.6)">Взам. инв. №</text>
<text x="159.1" y="256.8">Лит.</text>
<text x="173.1" y="256.8">Масса</text>
<text x="188" y="256.8">Масштаб</text>
<text x="12.8" y="261.7" transform="rotate(-90 12.8 261.7)">Подп. и дата</text>
<text x="41.2" y="261.8">№ докум.</text>
<text x="63.6" y="261.8">Подп.</text>
<text x="21" y="266.8">Разраб.</text>
<text x="38" y="266.8">Попов А.В.</text>
<text x="21" y="271.8">Пров.</text>
<text x="38" y="271.8">Коваль А.С.</text>
<text x="21" y="276.8">Т.контр.</text>
<text x="156.9" y="276.8">Лист</text>
<text x="177.9" y="276.8">Листов</text>
<text x="198.4" y="276.8">1</text>
<text x="21" y="286.8">Н.контр.</text>
<text x="7.5" y="292.5" transform="rotate(-90 7.5 292.5)">КОМПАС-3Dv23Учебнаяверсия©2024ООО&quot;АСКОН-Системыпроектирования&quot;, Россия. Всеправазащищены.</text>
<text x="12.8" y="290.8" transform="rotate(-90 12.8 290.8)">Инв. № подл.</text>
<text x="21" y="291.8">Утв.</text>
<text x="8.5" y="296.7">Недлякоммерческогоиспользования</text>
<text x="96" y="296.8">Копировал</text>
<text x="166" y="296.8">Формат</text>
<text x="186" y="296.8">A4</text>
</g>
<g font-size="5.3">
<text x="21.1" y="261.8">Изм.</text>
<text x="28.1" y="261.8">Лист</text>
<text x="76.1" y="261.8">Дата</text>
</g>
</svg>
